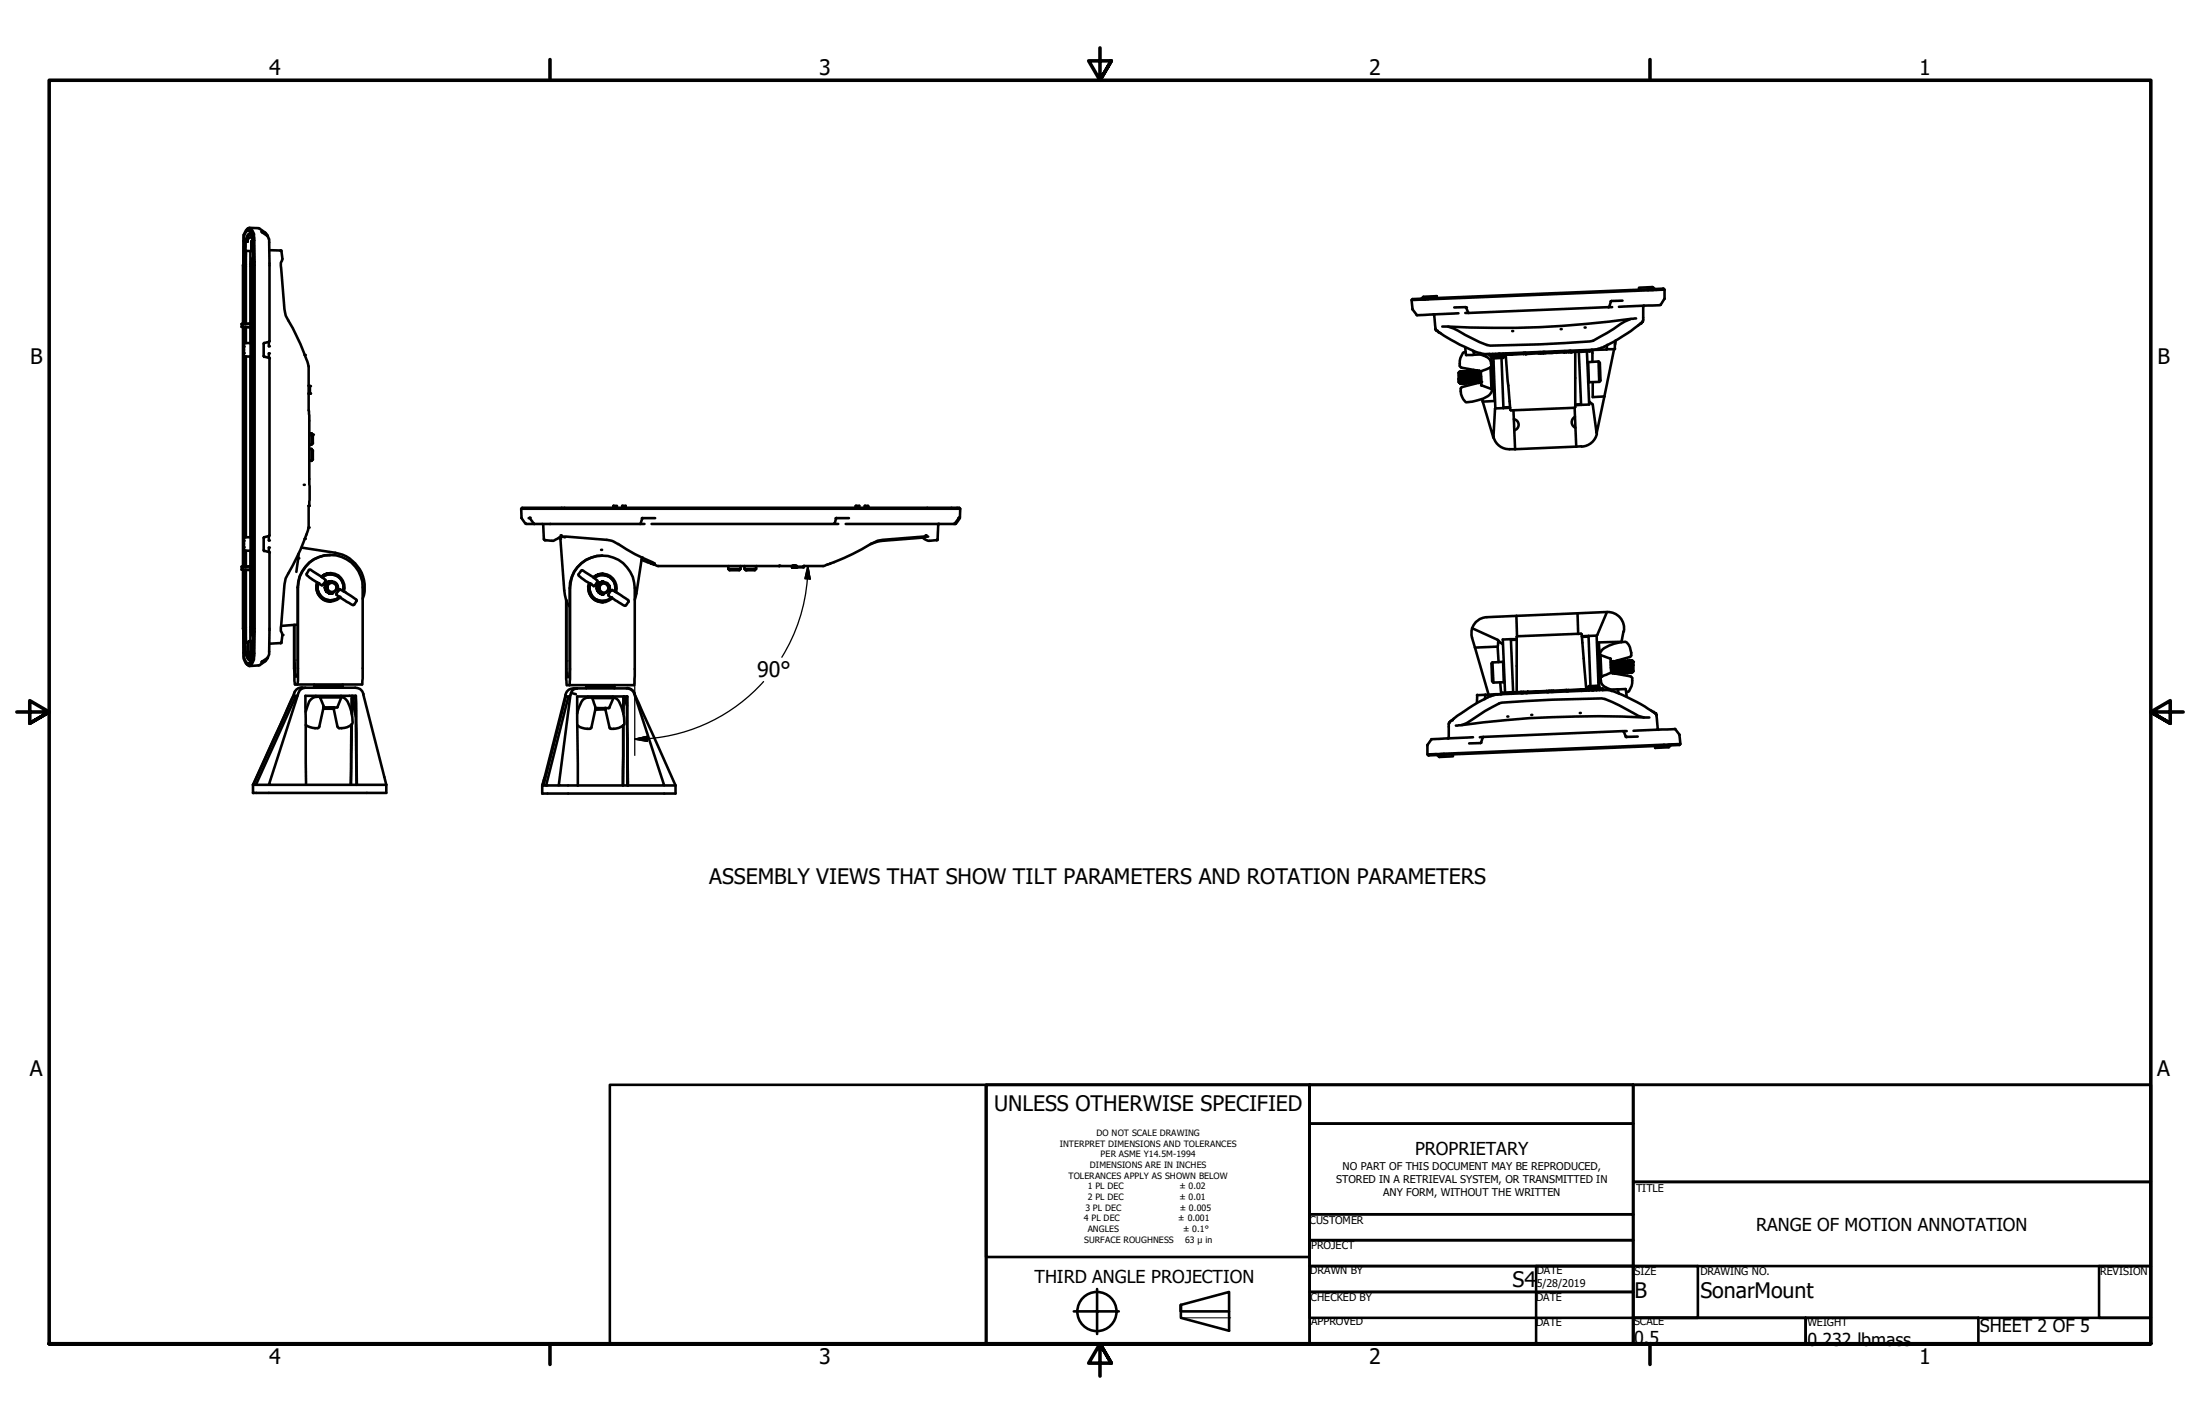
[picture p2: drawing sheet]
<svg xmlns="http://www.w3.org/2000/svg" width="432mm" height="279mm" viewBox="0 0 432 279" stroke-linecap="round" stroke-linejoin="round" font-family="sans-serif">
<!-- layer: Visible (ANSI) -->
<g fill="none" stroke="#000" stroke-width=".51">
<path d="M47.8 51.4l-.1 12.2M47.8 47.3a2.3 2.3 0 0 1 1-2.2 2.04 2.04 0 0 1 .9 2.2M48.1 47.5h.1M48.1 47.4v1.8v-1.7M48.1 47.4v1.2v-1.1M48.5 45l.4-.3a1.96 1.96 0 0 1 1 2v81.5a2.4 2.4 0 0 1-1 2.5l-.4-.4M48.6 47.3l-.5 .1M49 44.7a3.3 3.3 0 0 1 3.5 1.4M49.1 49.3v14.2h.2l-1.9 .1M49.3 45.7a.91 .91 0 0 0-.8 .8M49.3 47.4v1.8l.1-1.7M49.3 47.4v1.2l.1-1.1"/>
<path d="M49.3 45.7h-.2M49.3 49.2l.4 .1M49.4 45.9l-.2-.1a1.38 1.38 0 0 0-1 1.4v.2M49.4 47.5h.3M49.5 49.2h-1.4v14.4M49.6 46.4l-.4-.4a1.73 1.73 0 0 0-.9 1.4M49.7 46.9l-.5-.4-.6 .6v.3v-.2l-.1 .1M49.7 46.9l-.2 .5M49.7 47.3v80.7M49.7 47.3l-.4 .1M49.7 50.4l-.4 .8v12.4M51.3 45.4l.1 .1"/>
<path d="M51.4 45.5h.1M51.5 45.5l1.1 .9M52.4 46.1l.1 .1M52.5 46.2v.1M52.5 46.4h.1M52.6 46.4l.2 .5 .1 20M52.8 49.1h2.3l.1 .2 .2 1.5-.3 .8v.6l.7 8.4 .3 1.3a45.3 45.3 0 0 1 4.5 10l.2 26.2-.1 1-.1 .2-.1 4.4a44.9 44.9 0 0 1-4.4 9.8l-.3 1.3-.7 8.3v.7l.3 .8-.2 1.4-.1 .2-2.3 .1M282 58.5v-.4l-2.6 .1-.2 .4M316.1 59.1h.1M318.5 59l-2.2 .1-.6 1.2M322.7 59.9l-.2 .2M324.5 56.7v-.3l-.2-.1-2.6 .2v.3"/>
<path d="M325.8 59.9l-8 .3M325.9 59.8h.1M325.9 59.8l.8-1.2v-1.8l-.2-.2-49.3 2.1-.1 .2 .1 1.8 .9 1.1M326.7 56.8l-49.6 2.1M47.4 64.1l1.9 .1h-.2v3.1M47.4 64.1l1.7 .1M47.4 63.6h.9M47.4 63.6v.5M47.6 63.6v.5M47.7 64.1v47.1M47.8 63.6v-16.4a2.05 2.05 0 0 1 1-2.3 2.12 2.12 0 0 1 .9 2.3l.1 4.2v72.5l-.1 4.2a2.19 2.19 0 0 1-.9 2.4 2.11 2.11 0 0 1-1-2.4v-16.3M47.8 64.1v47.1"/>
<path d="M47.8 67.3v2.6zM47.8 67.3h1.3M47.8 69.9l1.3 .1M48.1 64.2v3.1M48.1 70v35.4M48.2 63.6l.1-14.4v14.4M48.2 64.2v3.1M48.2 70v35.4M48.3 64.2v3.1M48.3 70v35.4M49.1 67.3v2.7M49.1 63.6h.6h-.4"/>
<path d="M49.1 64.1l.6 .1-.4-.1M49.1 70v35.4M49.1 63.5l-.8 .1M49.3 63.6h-.2v.5h.2M49.3 64.1v47.1M49.7 67.3v2.6zM49.7 67.3h.1M49.7 69.9h.1M49.7 69.3h.1M49.7 68h.1M51.8 69.9v.1M51.8 67.3v2.5l1 .4v-.9"/>
<path d="M51.8 67.3l1-.2v.8M51.8 69.9h.1M51.8 67.3h.1M52.8 70.2l.2 .1M52.9 66.9l-.1 .1M52.9 70.4l-.1 34.7M60.6 75.7l.2 .1v1.4h-.2M278 61.8h.2M281.3 61.7l.2 .1M281.4 61.8l.3 2.8a27.3 27.3 0 0 0 9.3 4.8l1.4 .1M285.4 60.3h2.3l.6 1.1M286.3 61.5l-8.2 .3"/>
<path d="M286.3 74.3l.3 .9M286.3 74.3l.1 .7M286.3 74.3l.1 .6M286.4 74.9v.2M286.4 74.9v.1M286.4 75v.1M286.4 75h.1M286.4 73l.2 2.2M286.4 73l-.1 .2 .1 1.9M286.4 73l.1 .1M286.4 75l.2 .2M286.5 73.1l.3 1.9"/>
<path d="M286.5 73.1h.1M286.6 73.1l.2 1.9M286.6 75.2h.1M286.7 72.8l.3 2.4-.2-.2M286.7 72.8h.1M286.7 72.8l-.1 .3M286.8 72.8l.3 2.4 .1-.2M286.8 75l-.2 .2M286.8 72.8l.1 .3M286.8 75h.1M286.9 73.1l.3 1.9M286.9 73.1h.1"/>
<path d="M287 73.1l.2 1.9M287.1 72.8l.3 2.4M287.1 72.8h.1M287.1 72.8l-.1 .3M287.1 72.8l.4 2.4M287.1 72.8l.2 .3M287.2 75l.2 .2M287.3 73.1l.3 1.9M287.3 73.1l.3 1.8 .2 .3M287.4 75.2h.1M287.5 72.8l.3 2.4M287.5 72.8h.1"/>
<path d="M287.5 72.8l-.2 .3M287.5 72.8l.2 .3M287.6 68.3l.1 1.4M287.6 75l-.1 .2M287.6 75h.1M287.7 69.1l-.6 .1a3 3 0 0 0-.5 2.8l4 .8M287.7 60.3h.1M287.7 73.1l.2-.3 .3 2.4M287.7 73.1l.3 1.8M287.8 69.6v.1M287.9 72.8l.3 2.4M288 74.9l-.2 .3"/>
<path d="M288 72.8l.1 .2M288 74.9h.1M288 74.9l.2 .3M288.1 73l.3 1.9M288.1 73h.1M288.2 73l.2 1.9M288.2 75.2h.1M288.3 72.8l.3 2.4-.2-.3M288.3 72.8h.1M288.3 72.8l-.1 .2M288.4 72.8l.3 2.4 .1-.3M288.4 74.9l-.2 .3"/>
<path d="M288.4 72.8l.1 .2M288.4 74.9h.1M288.5 73l.3 1.9M288.5 73h.1M288.7 72.8l.3 2.4M288.7 72.8h.1M288.7 72.8l-.2 .2M288.7 72.8l.4 2.4M288.7 72.8l.2 .2M288.8 74.9l.2 .3M288.9 73l.3 1.9M288.9 73l.3 1.9 .2 .2"/>
<path d="M289 75.2h.1M289.1 72.8l.3 2.3M289.1 72.8h.1M289.1 72.8l-.2 .2M289.1 68.9l.2 .7M289.1 72.8l.2 .2M289.2 74.9l-.1 .3M289.2 74.9h.1M289.2 72.6l.2 .4M289.3 73l.3 1.9M289.4 75.1h.1M289.4 69.6h.1"/>
<path d="M289.5 72.7l.3 2.4M289.5 72.7l-.2 .3M289.6 74.9l-.2 .2M289.6 72.7l.1 .3M289.6 74.9h.1M289.6 74.9l.2 .2M289.7 73l.2 1.9M289.7 73h.1M289.8 73l.2 1.9M289.8 75.1h.1M289.9 72.7l.3 2.4-.2-.2M289.9 72.7h.1"/>
<path d="M289.9 72.7l-.1 .3M289.9 72.7l.4 2.4 .1-.2M289.9 74.9l.1 .2M289.9 74.9l-.1 .2M289.9 72.7l.2 .3M289.9 74.9h.1M290.1 73l.3 1.9M290.1 73h.1M290.1 75.1l-3.3 1a2.78 2.78 0 0 0 1 2.8 9.4 9.4 0 0 0 4.6-1.4l.4-.7 .1-.4M290.3 72.8l-.2 .2M290.4 72.8l.1 .2M290.4 74.9l.2 .2"/>
<path d="M290.5 73l.2 1.6M290.5 73l.2 1M290.5 75l-.2 .1M290.6 75.1l-.3-2.3 .3 2.3M290.6 75.1h.1M290.6 72.8l-.1 .2M290.6 72.8l.2 2.8M290.7 69.6a2.09 2.09 0 0 1 2 2.3l-.2 .2M290.7 74.9l-.1 .2M290.7 75.5l.1 .2M290.8 75.6l1.9 .7M290.9 78.3l.1 .5"/>
<path d="M291 78.8l2.1 7.1 .4-5.8M292.4 69.5l-4.6 .2M292.5 72.1l-1.9 .7M292.5 72.1l.2 4.2M292.7 71.2l.2 .1M292.7 69.7l.1 1.6M292.7 71.2l.2 5.2M292.7 76.3l.2 .1M292.9 69.5v.5M293 69.5h-.1M293.1 76.3l-.2 .1M293.1 70.2l.4 9.9h1.6"/>
<path d="M293.1 71h-.2l.2 5.6h.3M293.2 76.6l.2 2.1-2.4 .1M293.5 69.5l.1 .2M294.1 69.5v.2h-.5h-1.2v-.2M294.2 69.4h-.1M294.4 69.4h.1M294.7 70.2l.4 9.9M295 69.4v.3M295.1 69.4h-.1M295.3 70l-.3 .2-1.5 .1h-.3l-.3-.3M295.3 70h-2.4M295.3 69.7v.3"/>
<path d="M295.5 69.6l.9 10.8 .1 .1 12.6-.5M295.6 69.3v.3M296.2 69.4v.2l-1.2 .1h-.6v-.3M296.4 79.9h-1.3M296.5 69.4v.2l2.6-.1M299.1 69.4v.1M299.1 69.2v.3M299.4 69.2v.3l2.6-.2M302.1 69.3h-.1M302.1 69.1l-.1 .2M302.9 69v.1M303 69.1l-.1 .2h-.6v-.2"/>
<path d="M303.2 69v.1M303.2 69.1l.1 .2 1.8-.1M305.1 69v.2M305.1 69h.1M305.3 69l.1 .2h1.6M307 69.1v.1M307 68.9v.3M307.1 69.1v.1M307.1 68.9v.3M307.1 68.9h.1M307.3 68.9h.1M307.3 68.9l.1 .3 .5-.1 .1-.2"/>
<path d="M308 68.8v.1M308.3 68.8v.3l1.7-.1M309.2 69.1v10.8l-.1 .1M309.9 69l.4 10.4M310 69h.1M310 68.8v.2zM310.2 68.8l.1 .2h1.7M310.3 79.3l-1.1 .1M310.3 79.4l-1.1 .1M311.5 69l.4 10.4h-1.6M311.7 71.1l.1 3.9M311.7 71.1l-.1 .1"/>
<path d="M311.7 74.9l.1 .1M312 68.9v.1M312.1 68.7h-.1M312.1 68.7l-.1 .2M312.4 68.6l-20 .9M312.5 68.6v2.4M312.6 75v2.9l2.3-.1M313.8 70.9l.2 .3 .1 3.5-.2 .2M313.8 70.9l.1 4M313.8 70.9l-2.1 .2M313.9 74.9l-2.1 .1M314.9 77.8l-1.5 7.2-.8-5.6-.7-.7"/>
<path d="M315.4 68.5l-.1 .1M315.4 67.9l-.1 .6M315.5 67.7l-.2 .2M316.4 60.3l-28.8 1.1M316.8 68.5l-1.9 9.3M317 68.4l-4.6 .2M317 67.1l-.1 1.4M317.1 66.8l-.1 .8M320 62.6a11.2 11.2 0 0 0-3.3 1.9l-4 2.4-.7 .1a251.8 251.8 0 0 1-19.8 .8 40.9 40.9 0 0 1-6.9-3.3l-1.1-.4M321.1 62.5a197.1 197.1 0 0 1-38 1.6M322.5 60.1v2.6a.78 .78 0 0 1-.6 .8 35.3 35.3 0 0 1-7.3 4.6l-1.4 .5h-.8M322.5 60.1h.1"/>
<path d="M60.7 88.1h.5v2.3M60.7 90.4h.5M60.7 85h.5M61.2 88.1l.2 .3v1.8l-.2 .2M61.2 85l.2 .3v1.7l-.2 .2h-.5M61.2 85v2.2M102.3 99.8h86.2M120.3 99.6l.1-.3 .1 .3M120.5 99.3h.6v.3M122.1 99.6v-.3h.7v.3M122.2 99.3v.3M168 99.6v-.3h.1v.3"/>
<path d="M168.1 99.3h.6v.3M169.7 99.6v-.3h.7v.3M169.8 99.3v.3M293.2 85.9a3.1 3.1 0 0 0 3.1 2.2M296.3 88.1h1.1M296.4 80l-1.3 .1M297.1 80.5l.3 7.6M297.1 82.2a1.11 1.11 0 0 1 1 1.1 1.11 1.11 0 0 1-.9 1.1M309.1 80l.3 7.6M309.1 81.8a1.17 1.17 0 0 0-.6 1.1 1.17 1.17 0 0 0 .7 1M309.4 87.6l-12 .5M310.4 87.6h-1"/>
<path d="M313.4 85.1a3.2 3.2 0 0 1-3 2.5M47.4 111.8h1.9h-.2v14M47.4 111.8h.9M47.4 111.2h.9M47.4 111.2v.6M47.6 111.2v.6M47.7 111.8l.1 12.1M47.8 105.4v2.6zM47.8 105.4h1.3M47.8 108l1.3 .1M48.1 108.1v3.1M48.1 111.8v14.3h.6"/>
<path d="M48.2 111.8l.1 14.3v-14.3M48.2 108.1v3.1M48.3 108.1v3.1M48.3 111.8h.8M49.1 105.4v2.7M49.1 108.1v3h.2l-1.9 .1M49.1 111.2h.6h-.4M49.1 111.8h.6h-.4M49.1 111.1l-.8 .1M49.3 111.8v12.3l.4 .9M49.3 111.2h-.2v.6h.2M49.7 105.4v2.6z"/>
<path d="M49.7 105.4h.1M49.7 108h.1M49.7 106.1h.1M49.7 107.4h.1M51.8 108v.1M51.8 108h.1M51.8 105.4h.1M52.8 106v-.8l-1 .2v2.5l1 .4v-.9M52.8 108.3l.2 .1M52.9 108.5l-.1 19.9-.2 .6M58.6 108.6l-.4 3.6M59.2 107.4l6.6 1.1a6.8 6.8 0 0 1 5.4 9"/>
<path d="M60.6 111.8h.4l2.9 2v.2l-.6 .8a11.5 11.5 0 0 1-3.2-2.1zM62.4 114.4a2.59 2.59 0 0 0 1.1 3 2.59 2.59 0 0 0 3.1-.2 2.55 2.55 0 0 1-3.1 .2 2.55 2.55 0 0 1-1-3M63.2 113.3a2.53 2.53 0 0 1 3.1-.2 2.53 2.53 0 0 1 1 2.9M63.8 115.4l.3 .7 .9 .4a1.21 1.21 0 0 1-1.2-1.2 1.21 1.21 0 0 1 1.2-1.3 1.21 1.21 0 0 0-1.2 1.3 1.21 1.21 0 0 0 1.2 1.2 1.21 1.21 0 0 1-1.2-1.2 1.21 1.21 0 0 1 1.2-1.3 1.21 1.21 0 0 0-1.2 1.3 1.21 1.21 0 0 0 1.2 1.2 1.21 1.21 0 0 1-1.2-1.2 1.21 1.21 0 0 1 1.2-1.3 1.21 1.21 0 0 0-1.1 1.3 1.21 1.21 0 0 0 1.2 1.2M64 115.4l.4 .6M64.1 115.2l.1 .6M64.1 114.9v.6l.2 .5M64.2 114.4l.4-.3 .6-.1a1.21 1.21 0 0 0-1.3 1.3 1.21 1.21 0 0 0 1.3 1.2 1.21 1.21 0 0 1-1.3-1.2 1.21 1.21 0 0 1 1.2-1.3 1.21 1.21 0 0 0-1.2 1.3 1.21 1.21 0 0 0 1.2 1.2 1.24 1.24 0 0 1-1.2-.8 1.24 1.24 0 0 1 .3-1.3zM64.3 114.4a1.17 1.17 0 0 1 1.5-.1 1.17 1.17 0 0 1 .4 1.4 1.17 1.17 0 0 0-.8-1.4 1.02 1.02 0 0 1 .7 1.2 1.02 1.02 0 0 1-1.2 .8 1.02 1.02 0 0 1-.8-1.2zM64.8 108.9a6.3 6.3 0 0 0-6.4 6.4v16.7l-.1 .7h-.4l-.1-.7v-9.4M64.9 112.5a2.43 2.43 0 0 0-1.8 .7 2.75 2.75 0 0 1 3.3-.3 2.75 2.75 0 0 1 1.1 3.2M66.6 115.7l.1-.1 1.1 .6 2.1 1.4 .1 .2-.6 .9a10.7 10.7 0 0 1-3.4-2.1z"/>
<path d="M66.8 117.2a2.78 2.78 0 0 1-3.5 .4 2.78 2.78 0 0 1-1.1-3.3 2.86 2.86 0 0 0 2.7 3.7M102.4 101.6l-.1-1.8 .2-.2h85.8l.2 .2-.1 1.8M102.4 101.7l.7 1M102.4 101.6v.1M103.2 102.7h.1M103.3 102.8h23.2M103.8 101.7h.1M104 101.7l.9 1.1M104 101.6h.1M106.5 102.8l.1 .1M106.6 102.9l.2 3 1.8 .2 .9-.4a1.77 1.77 0 0 1 1.6-.4l8 .6 1.3 .3a47.9 47.9 0 0 0 8.1 4.4M107.9 102.8h.1"/>
<path d="M109.7 105.5l.4 .2M110 105.7l.7 10.1a6.2 6.2 0 0 0 1.1 3.3M111.1 117.7v15.5l.2 1.2h13.2l.1-1.7v-17.3a6.4 6.4 0 0 0-6.4-6.4 6.4 6.4 0 0 0-6.3 6.4v17.8l-.1 1.2M114 112l.2-.1 .2 .1 2.1 1.3 .8 .7-.7 1a11.4 11.4 0 0 1-3.1-2.2zM116.6 113.4a2.57 2.57 0 0 1 3-.2 2.57 2.57 0 0 1 1.1 2.9 2.54 2.54 0 0 0-1-2.9 2.54 2.54 0 0 0-3.1 .2M117.2 115.6l.4 .7 .8 .3M117.4 115.3l.2 .7M117.4 115.6l.4 .5M117.5 115.1a.78 .78 0 0 0 .2 1M117.7 114.6a1.17 1.17 0 0 1 1.5-.2 1.17 1.17 0 0 1 .4 1.4 1.15 1.15 0 0 0-.9-1.4 1.04 1.04 0 0 1 .7 1.4 1.04 1.04 0 0 1-1.4 .6 1.04 1.04 0 0 1-.5-1.4zM118.2 109a6.3 6.3 0 0 0-6.4 6.4v16.2l-.1 1.2h-.4l-.1-1.2v-13.7M118.2 112.6h-.6l-1.1 .7a2.76 2.76 0 0 1 3.3-.2 2.76 2.76 0 0 1 1.1 3.1"/>
<path d="M118.4 114.2a1.21 1.21 0 0 0-1.3 1.1 1.21 1.21 0 0 0 1.3 1.3 1.21 1.21 0 0 1-1.2-1.2 1.21 1.21 0 0 1 1.2-1.2 1.21 1.21 0 0 0-1.2 1.2 1.21 1.21 0 0 0 1.2 1.2 1.21 1.21 0 0 1-1.2-1.2 1.21 1.21 0 0 1 1.2-1.2 1.21 1.21 0 0 0-1.2 1.2 1.21 1.21 0 0 0 1.2 1.2 1.21 1.21 0 0 1-1.2-1.2 1.21 1.21 0 0 1 1.2-1.2 1.21 1.21 0 0 0-1.2 1.2 1.21 1.21 0 0 0 1.3 1.2 1.21 1.21 0 0 1-1.2-1.2 1.21 1.21 0 0 1 1.2-1.2 1.21 1.21 0 0 0-1.2 1.2 1.21 1.21 0 0 0 1.2 1.2 1.21 1.21 0 0 1-1.2-1.2 1.21 1.21 0 0 1 1.2-1.2M119.9 115.9l.2-.1 3.2 1.9 .1 .3-.5 .7-.2 .2-.5-.2-2.7-1.7-.1-.3zM120 117.3a2.55 2.55 0 0 1-3.2 .2 2.55 2.55 0 0 1-1-2.9 2.58 2.58 0 0 0 1.1 2.9 2.58 2.58 0 0 0 3.1-.2M120.1 117.4a2.77 2.77 0 0 1-3.4 .3 2.77 2.77 0 0 1-1.1-3.3 2.78 2.78 0 0 0 2.6 3.8M125.8 102.7l-.2 .1M125.9 109.9l3.2 1.2h27.1v.2l-.1-.2M126 101.7h.1M126 109.4l-1.1 7.1-.3 1.2M126 101.6h.1M127.9 102.8h36.6M128.6 101.7h-2.6l-.3 1M142.9 111.6l.3 .3h1.9l.3-.3"/>
<path d="M142.9 111.6h2.5M142.9 111.1v.5M145.4 111.1v.5M146.1 111.1v.5l.3 .3h1.7l.3-.3M146.1 111.6h2.3M148.5 111.1l-.1 .5M153 111l-.1 .1M155.4 111.3h.1M155.5 111.3h.1M155.5 111.1v.2M155.6 111.3h.1M155.6 111.1h-.2v.2"/>
<path d="M155.6 111.1v.2M155.7 111.3h.1M155.8 111.3h.1M155.8 111.1l-.1 .2M155.8 111.1v.2M155.9 111.3h.1M155.9 111.1l-.1 .2M155.9 111.1v.2M155.9 111.1l.1 .2M156 111.3h.1M156 111.1v.2M156 111.1l.1 .2"/>
<path d="M156.1 111.3h.1M156.1 111.1v.2M156.2 111.3h.1M163.8 102.7h-.1M164 101.7h.1M164.1 101.6h.1M164.1 101.7h2.5M164.1 101.7l-.3 1M166 102.8h21.5M181.5 105.3l-.2 .2-8.6 .7-1.7 .5M182.2 105.3l-9.3 .7a3.8 3.8 0 0 0-2 .7 39.3 39.3 0 0 1-8.5 4l-.7 .4h-4v.2h-1.5M184.1 102.8l-.1 .1"/>
<path d="M184.1 102.9l-.1 2.9-.2 .2a2.58 2.58 0 0 1-2.8-.5M184.3 102.8l-.1 .1M187.4 102.7h-.1M188.2 101.7l-.8 1M188.2 101.6v.1M188.2 101.5v.1M188.3 101.6h.1M188.4 101.7l-.9 1.1M47.8 128l.1 1a1.3 1.3 0 0 0 .9 1.2 1.97 1.97 0 0 0 .9-2.2M48.1 127.9v-1.2v1.3M48.1 127.9v-1.8v1.9M48.1 127.9h.1"/>
<path d="M48.1 128h.5M48.2 128v.3a1.39 1.39 0 0 0 1 1.2h.2M48.3 128v.1a1.05 1.05 0 0 0 1.1 1.2l.2-.3M48.5 128.8a.91 .91 0 0 0 .8 .9h-.2M48.5 128l.1 .1v-.1v.3l.4 .5h.1v-.8l.1 .8 .5-.3M49 125.8l-.2 .2v1.8l.2 .2M49.3 128h.4M49.3 126.1h.4M49.4 127.9l-.1-1.2v1.3M49.4 127.9l-.1-1.8v1.9M49.4 127.9h.3M49.7 125.8h-.8l-.2 .2v1.8l.2 .2h.3"/>
<path d="M51.4 129.9l-.1 .1M51.5 129.8h-.1M52.5 129.1v.1M52.5 129.2h-.1a3.2 3.2 0 0 1-3.4 1.5M52.6 129h-.1M52.6 129l-1.1 .8M57.7 122.6v8.5l.2 3.2h13.2l.1-1.2v-17.8a6.3 6.3 0 0 0-6.4-6.4 6.3 6.3 0 0 0-6.3 6.4v18.3l-.1 .7M58.4 122.6l-3.2 .2M59.3 134.9a2.01 2.01 0 0 0-1.8 1.8l-7.8 17.3M59.3 134.9h9.2a2.63 2.63 0 0 1 2.6 .7l.2 .5 4.5 17.9M59.9 134.9a1.62 1.62 0 0 0-1.5 1.6l-5.6 17.5h7.3M61.7 134.3v.3h5.5v-.3"/>
<path d="M61.7 134.9v-.3h5.5v.3M61.9 136.7h5.2M62 136.5l-.1 .2M62.9 136.8a1.72 1.72 0 0 0-2.2 .8l-.7 2M62.9 136.8l.6 2M62.9 136.8h4.1M63.2 134.6h.2M63.4 138.9l.2 .2 1.8-.1M63.5 138.8l-.9 3.9a3 3 0 0 1-2.6-.5M63.5 138.8h.3M63.5 138.8v.1M63.5 138.8h2.6"/>
<path d="M63.8 134.6h.4M65.4 134.6h.1M65.5 138.8l-2 .1M65.6 138.8l-.3 .2M66.3 138.7l-.2 .1M66.9 136.5l.2 .2M67 136.8l-.8 1.9M67.1 136.7l.3 .1a2.64 2.64 0 0 1 1.2 1.8 6.3 6.3 0 0 1 .5 3.5 2.94 2.94 0 0 1-2.7 .6l-.9-3.8M67.1 136.7l-.1 .1M69 136.5v3.4M69.1 137.1l.7 3.6M69.1 137.1v3.2"/>
<path d="M69.2 136.5l-.1 .6M69.2 136.9l.6 2.5M69.7 136.5l.3 17.5M69.7 136.9l.1 .4M112.1 136l-2.4 18.1h13.6M113.3 135.1a1.2 1.2 0 0 0-1.2 .9l.9 .2M115.1 134.4v.3h5.5v-.3M115.1 135.1v-.4h5.5v.4M115.3 136.8h5.1M115.4 136.7l-.1 .1M116.3 137a1.77 1.77 0 0 0-2.4 1.3l-.6 1.7M116.3 137l.6 1.9"/>
<path d="M116.3 137h4.1M116.8 139.1h.2M116.9 138.9l-.8 3.8-.3 .3h-.5a3.1 3.1 0 0 1-2-.7M116.9 138.9h2.6M116.9 134.7h.1M117.3 134.7h.3M117.3 138.9l-.5 .2M118.8 139l-1.8 .1M118.8 139l-1.6 .1-.3 .1h1.8l.2-.1M118.8 139l.1 .1M118.9 139.1h-1.9M119 134.7h.1"/>
<path d="M119.6 138.8l-.1 .1M120.3 136.7l.1 .1M120.4 136.8a2.09 2.09 0 0 1 1.6 1.9 9.1 9.1 0 0 1 .6 3.4l-.2 .1a3.3 3.3 0 0 1-2.7 .7l-.9-3.8M120.4 136.8v.2M120.4 137l-.8 1.9M122.4 136.7l-.1 3.1M122.4 136.8l.1-.1 .6 1.2M122.4 136.8v3.3M122.4 136.8l.7 1.6M123 135a1.62 1.62 0 0 1 1.5 1M123.1 136.8l-.1-.1 .1 17.4M124.5 136l8.1 18.1"/>
<path d="M288.9 125.2l.6 1.9M288.9 123.3l5.2 2.4M289.5 127.1l4.4-.2 .2 3M289.5 127.1l2.7 9.2M289.9 136.5v1.4M290 136.3l-.1 .1M291.5 137l-.1 .2M291.5 136.4v.6M291.6 136.3l-.1 .1M291.8 121.1a3.1 3.1 0 0 0-2.9 4M292.9 130l-.2 .2 .2 3.5 .2 .2M292.9 130l.2 3.9"/>
<path d="M294.4 133.9l.2 2.3M294.5 136.2l-1.6 .3a33.7 33.7 0 0 0-7.8 4.7 1.06 1.06 0 0 0-.7 .9l-.1 2.6M294.5 136.2l-4.5 .2M294.8 135.9h.1M295 126.4l-.9-.7-.1 1M295 129.9l.1 4M295 129.9l.1 .1M295 129.9l-2.1 .1M295.1 133.9h-2M295.3 133.7l-.2 .2M296.5 125.5h1.2M296.5 125.4h1.2"/>
<path d="M296.5 125.4l.5 10.4M296.5 125.4l-1.5 .1 .4 10.4M296.6 136.1l-.1-.3-1.3 .1-.4 .1-.1 .2M296.6 136.1h.1M296.9 135.9l1.7-.1v.2M296.9 135.9v.2M296.9 135.8v.1M297.6 120.8l-5.8 .3M297.6 120.8l.2 4.1M298.6 136h.1M298.9 136v-.2h.6l.1 .2M299.8 135.9v.1"/>
<path d="M299.8 135.7l1.7-.1 .1 .3M299.8 135.8v.2M299.8 135.7h.1M299.9 135.7h-.1M301.8 135.6v.1M301.9 135.6h1.7l.1 .2M301.9 135.6l-.1 .3M303.7 135.8h.1M303.9 135.8h.1M304.5 135.7v-.2l-.5 .1-.1 .2M304.8 135.7v.1M304.8 135.5v.3"/>
<path d="M304.8 135.5h.1M304.9 135.5l2.5-.1 .1 .2M307.8 135.6h.1M309.6 120.3l5.8-.2-2 4.7M309.6 120.3l-12 .5M309.6 120.3l.2 4.1M310.4 135.6l-.1-.3-2.5 .1-.1 .2M310.7 135.5h.1M311.2 135.3l.1 .2M311.3 135.3l-.8-10.8-.2-.2-12.5 .5-.1 .1v10.9M311.6 134.9v.4M311.8 124.8l1.6-.1 .4 10"/>
<path d="M311.8 124.9l-1.3 .1M311.8 124.8h-1.3M311.8 124.8l.4 9.8M311.8 135.5h.1M311.9 135.2l-.1 .2M312.5 135.4l-.1-.2h-.6l-1.1 .1v.2M313.2 135.2l.1 .2M313.3 135.4h.1M313.5 128.3h.3l.2 5.6h-.3M313.9 134.8l-.3-.2h-.2h-1.6l-.2 .3M313.9 134.8l-2.3 .1M313.9 134.8v.6"/>
<path d="M313.9 133.9v.9M313.9 135.4h.1M313.9 128.5l.2 5.1M313.9 128.5l-.1 .1M313.9 128.5h.2M314 133.5l.2 .1M314 128.5a2.16 2.16 0 0 1 1.8-1.8 7.1 7.1 0 0 1 3.4-.7 2.89 2.89 0 0 1 .9 2.8l-3.4 1M314.1 128.5l.2 4.3M314.1 128.5l1.9 .7M314.3 132.8l-.2 .2a1.86 1.86 0 0 0 1.1 1.9l1 .4M314.5 135.4a9.1 9.1 0 0 1 4.8 1.4l2.8 1.4 2.8 1.8 .2 .3 .3 2.7M314.5 135.3v-.2l-1.8 .1v.2"/>
<path d="M314.5 135.4l-20 .8M314.5 135.4h.1M314.6 135.4l4.5-.2 .2 1.5M315.4 120.1a3.2 3.2 0 0 1 3.3 3.8M316.1 129.2l.1 .1M316.1 129.3l.1 2.7M316.2 130.3l.2 1.6M316.2 130.9l.2 1M316.2 132l-1.9 .8M316.2 132l3.8 .7 .4 .3a3.2 3.2 0 0 1-.9 2.8h-.3M316.2 129.8l.3 2.3-.1-.2M316.2 129.8h.1"/>
<path d="M316.2 129.8v.1M316.3 129.8l.2 2.3M316.3 129.8l.2 .2 .2 1.9M316.4 131.9l-.1 .1M316.6 129.7l.3 2.4M316.6 129.7l-.1 .3 .3 1.9M316.6 129.8l-.2 .1M316.6 129.7h.1M316.7 129.7l.3 2.4M316.7 129.7l.2 .3M316.7 131.9h.1M316.7 131.9l-.1 .2"/>
<path d="M316.8 131.9l.1 .2M316.9 130l.3 1.9M316.9 130l.2 1.9M316.9 132.1h.1M317.1 129.7l.2 2.4M317.1 129.7h.1M317.1 129.7l-.2 .3M317.1 129.7l.3 2.4M317.1 131.9h.1M317.1 129.7l.1 .3M317.1 131.9l-.1 .2M317.2 131.9l.1 .2"/>
<path d="M317.2 130l.3 1.9M317.2 130h.1M317.3 130l.3 1.9M317.3 132.1h.1M317.4 129.7l.4 2.4-.2-.2M317.4 129.7h.1M317.4 129.7l-.1 .3M317.5 135.3h.1M317.5 129.7l.3 2.4 .1-.3M317.5 129.5l-.1 .2M317.5 131.9h.1M317.5 129.7l.1 .3"/>
<path d="M317.5 131.9l-.1 .2M317.6 135.3l.2 .8M317.6 130l.3 1.8M317.6 130h.1M317.7 130l.2 1.8M317.8 129.7l.3 2.4M317.8 129.7h.1M317.8 129.7l-.1 .3M317.9 129.7l.3 2.4M317.9 129.7l.2 .3 .2 1.8M317.9 131.8l.2 .3M318.1 132.1h.1"/>
<path d="M318.2 129.7l.3 2.4M318.2 129.7l-.1 .2 .3 1.9M318.2 129.7h.1M318.3 125.9l-4.5 .1 .1 2.5M318.3 129.7l.3 2.4M318.3 125.9v.1M318.3 129.7l.2 .2M318.3 131.8l-.1 .3M318.3 131.8h.1M318.4 131.8l.1 .3M318.5 129.9l.3 1.9M318.5 129.9l.2 1.9"/>
<path d="M318.5 132.1h.1M318.6 129.7l.3 2.4M318.6 129.7l.4 2.4M318.6 123.9l-.3 2M318.6 129.7l-.1 .2M318.7 131.8h.1M318.7 129.7l.1 .2M318.7 131.8l-.1 .3M318.8 131.8l.1 .3M318.8 129.9l.3 1.9M318.8 129.9h.1M318.9 129.9l.3 1.9"/>
<path d="M318.9 132.1h.1M319 129.7l.3 2.4-.1-.3M319 129.7h.1M319 129.7l-.1 .2M319.1 129.7l.2 2.3 .2-.2M319.1 131.8h.1M319.1 129.7l.1 .2M319.1 131.8l-.1 .3M319.2 129.9l.3 1.9M319.2 129.9h.1M319.3 129.9l.2 1.9M319.4 129.7l.3 2.3"/>
<path d="M319.4 129.7l.4 2.3M319.4 129.7l-.1 .2M319.5 129.7l.2 .2 .2 1.9M319.5 131.8l.2 .2M319.7 132h.1M319.8 129.6l.3 2.4M319.8 129.6l-.1 .3 .2 1.9M319.8 129.6h.1M319.8 129.6l.4 2.4M319.8 129.6l.2 .3M319.9 131.8l.2 .2M319.9 131.8h.1"/>
<path d="M319.9 131.8l-.1 .2M320 129.9l.4 1.9M320 129.9l.3 1.9M320.1 132h.1M320.2 129.7l.2 2.2M320.2 129.6v.1M320.2 129.6l.1 .1M320.2 129.6l-.2 .3M320.3 129.7l.2 .9M320.3 131.8h.1M320.3 129.7l.1 .2M320.3 131.8l-.1 .2"/>
<path d="M320.4 131.8v.1M320.4 129.9l.1 .7M320.4 129.9h.1l.1 1.8-.2 .2M320.5 129.9v.1zM320.5 130v.6M49.7 154v1.6h26.1v-1.6M49.7 154h3.1M49.7 154l7.9-17.5h.5l-7.9 17.5M60.1 154l-.2-17.5h9.9l.2 17.5M60.1 154h9.9M69 142.2l-.2 11.8M69 142.1l-.1 11.9"/>
<path d="M70 154h5.8M106.4 154.1h.1M106.4 154.1v1.6h26.2v-1.6M106.7 154.1h-.2l4.6-18.1a1.56 1.56 0 0 1 1.5-.9h10.4a1.62 1.62 0 0 1 1.7 1.5l5.7 17.5h-7.1M106.7 154.1l4.4-17.4h.5l-4.4 17.4M106.7 154.1h3M106.9 152.6l-.5 1.5M113.4 154.1l-.1-17.4h9.8l.2 17.4M122.3 142.4l-.1 11.7M122.4 142.3l-.1 11.8M130.4 154.1h2.2M284.4 144.8l-.2 .1"/>
<path d="M285.2 148v.4l-2.7 .1-.2-.4M289.1 144.7l-8.1 .3M290.7 145.8h.1M291.2 144.6l-.6 1.2-2.2 .1M318.6 143.5l.1 .1M318.7 143.5l.5 1.1 2.2-.1M319.2 144.6h.1M319.3 143.4l-28.9 1.3M322.6 140.8l-1-.3-2.3-1.3a19 19 0 0 0-4.9-2.2 270.1 270.1 0 0 0-19.9 .9l-.3 .1a39.7 39.7 0 0 0-6.3 3.9l-1 .3M323.7 140.8a211.2 211.2 0 0 0-37.9 1.6M325.4 143l.1 .2M327.7 146.2l-.1 .4-2.7 .1-.1-.3"/>
<path d="M328.7 143.1l-8.1 .3M328.7 143l.1 .1M328.8 143.1l.8 1 .2 1.9-.2 .2-49.2 2-.2-.2v-1.8l.8-1.2M329.8 146l-49.6 2"/>
<circle cx="65.2" cy="115.3" r=".9"/>
<circle cx="118.5" cy="115.4" r=".91"/>
</g>
<g fill="#000">
<circle cx="48.1" cy="47.5" r=".25"/>
<circle cx="48.1" cy="47.4" r=".25"/>
<circle cx="48.2" cy="47.1" r=".25"/>
<circle cx="49.3" cy="47.4" r=".25"/>
<circle cx="49.4" cy="47.5" r=".25"/>
<circle cx="51.4" cy="45.5" r=".25"/>
<circle cx="55.1" cy="49.1" r=".25"/>
<circle cx="47.8" cy="68" r=".25"/>
<circle cx="47.8" cy="69.3" r=".25"/>
<circle cx="52.8" cy="67.9" r=".25"/>
<circle cx="52.8" cy="69.3" r=".25"/>
<circle cx="59.8" cy="69.7" r=".25"/>
<circle cx="60.6" cy="75.7" r=".25"/>
<circle cx="60.8" cy="77.2" r=".25"/>
<circle cx="60.8" cy="75.8" r=".25"/>
<circle cx="282" cy="64.9" r=".25"/>
<circle cx="286.6" cy="75.2" r=".25"/>
<circle cx="287" cy="75.2" r=".25"/>
<circle cx="287.2" cy="75" r=".25"/>
<circle cx="287.3" cy="73.1" r=".25"/>
<circle cx="287.7" cy="60.3" r=".25"/>
<circle cx="287.9" cy="72.8" r=".25"/>
<circle cx="288.6" cy="75.2" r=".25"/>
<circle cx="288.8" cy="74.9" r=".25"/>
<circle cx="288.9" cy="73" r=".25"/>
<circle cx="289.5" cy="72.7" r=".25"/>
<circle cx="290.2" cy="75.1" r=".25"/>
<circle cx="290.4" cy="74.9" r=".25"/>
<circle cx="290.5" cy="73" r=".25"/>
<circle cx="290.7" cy="74.9" r=".25"/>
<circle cx="292.4" cy="69.7" r=".25"/>
<circle cx="292.9" cy="69.7" r=".25"/>
<circle cx="293.6" cy="69.7" r=".25"/>
<circle cx="294.1" cy="69.7" r=".25"/>
<circle cx="294.4" cy="69.7" r=".25"/>
<circle cx="295.3" cy="70" r=".25"/>
<circle cx="295.6" cy="69.6" r=".25"/>
<circle cx="296.2" cy="69.6" r=".25"/>
<circle cx="296.5" cy="69.6" r=".25"/>
<circle cx="296.8" cy="65" r=".25"/>
<circle cx="299.1" cy="69.5" r=".25"/>
<circle cx="299.4" cy="69.5" r=".25"/>
<circle cx="299.5" cy="69.5" r=".25"/>
<circle cx="302" cy="69.3" r=".25"/>
<circle cx="302.3" cy="69.3" r=".25"/>
<circle cx="302.4" cy="69.3" r=".25"/>
<circle cx="302.9" cy="69.3" r=".25"/>
<circle cx="303.3" cy="69.3" r=".25"/>
<circle cx="305" cy="69.2" r=".25"/>
<circle cx="305.4" cy="69.2" r=".25"/>
<circle cx="306.3" cy="64.6" r=".25"/>
<circle cx="307.4" cy="69.2" r=".25"/>
<circle cx="307.9" cy="69.1" r=".25"/>
<circle cx="308.3" cy="69.1" r=".25"/>
<circle cx="308.4" cy="69.1" r=".25"/>
<circle cx="310" cy="69" r=".25"/>
<circle cx="310.1" cy="68.8" r=".25"/>
<circle cx="310.3" cy="69" r=".25"/>
<circle cx="311" cy="64.3" r=".25"/>
<circle cx="321.9" cy="63.5" r=".25"/>
<circle cx="59.6" cy="95.1" r=".25"/>
<circle cx="60.6" cy="80.5" r=".25"/>
<circle cx="60.6" cy="99.3" r=".25"/>
<circle cx="61.2" cy="85" r=".25"/>
<circle cx="61.4" cy="85.3" r=".25"/>
<circle cx="47.8" cy="106.1" r=".25"/>
<circle cx="47.8" cy="107.4" r=".25"/>
<circle cx="52.8" cy="106" r=".25"/>
<circle cx="52.8" cy="107.4" r=".25"/>
<circle cx="58.5" cy="109.5" r=".25"/>
<circle cx="59.8" cy="105.7" r=".25"/>
<circle cx="60.6" cy="103.5" r=".25"/>
<circle cx="62.5" cy="114.4" r=".25"/>
<circle cx="63.4" cy="114.7" r=".25"/>
<circle cx="65" cy="116.5" r=".25"/>
<circle cx="65" cy="114" r=".25"/>
<circle cx="65.1" cy="116.5" r=".25"/>
<circle cx="65.2" cy="116.5" r=".25"/>
<circle cx="66.5" cy="115.8" r=".25"/>
<circle cx="66.6" cy="117.1" r=".25"/>
<circle cx="103.9" cy="101.6" r=".25"/>
<circle cx="106.9" cy="106" r=".25"/>
<circle cx="110" cy="105" r=".25"/>
<circle cx="110.1" cy="105.3" r=".25"/>
<circle cx="110.7" cy="105.4" r=".25"/>
<circle cx="115.9" cy="114.6" r=".25"/>
<circle cx="116.8" cy="114.9" r=".25"/>
<circle cx="118" cy="107.9" r=".25"/>
<circle cx="118.2" cy="112.6" r=".25"/>
<circle cx="118.2" cy="118.2" r=".25"/>
<circle cx="118.4" cy="116.6" r=".25"/>
<circle cx="118.5" cy="116.6" r=".25"/>
<circle cx="118.5" cy="114.2" r=".25"/>
<circle cx="119.9" cy="115.9" r=".25"/>
<circle cx="120" cy="117.2" r=".25"/>
<circle cx="126" cy="109.4" r=".25"/>
<circle cx="127.8" cy="110.6" r=".25"/>
<circle cx="128.3" cy="110.7" r=".25"/>
<circle cx="142.9" cy="111.6" r=".25"/>
<circle cx="146.1" cy="111.6" r=".25"/>
<circle cx="148.4" cy="111.6" r=".25"/>
<circle cx="153" cy="111" r=".25"/>
<circle cx="155.5" cy="111.3" r=".25"/>
<circle cx="155.5" cy="111.1" r=".25"/>
<circle cx="155.6" cy="111.3" r=".25"/>
<circle cx="155.6" cy="111.1" r=".25"/>
<circle cx="155.7" cy="111.1" r=".25"/>
<circle cx="155.7" cy="111.3" r=".25"/>
<circle cx="155.8" cy="111.3" r=".25"/>
<circle cx="155.8" cy="111.1" r=".25"/>
<circle cx="155.9" cy="111.3" r=".25"/>
<circle cx="155.9" cy="111.1" r=".25"/>
<circle cx="156" cy="111.1" r=".25"/>
<circle cx="156" cy="111.3" r=".25"/>
<circle cx="156.1" cy="111.3" r=".25"/>
<circle cx="156.1" cy="111.1" r=".25"/>
<circle cx="156.2" cy="111.1" r=".25"/>
<circle cx="156.2" cy="111.3" r=".25"/>
<circle cx="156.3" cy="111.3" r=".25"/>
<circle cx="157.7" cy="111.1" r=".25"/>
<circle cx="181.3" cy="105.5" r=".25"/>
<circle cx="181.7" cy="105" r=".25"/>
<circle cx="181.7" cy="105.3" r=".25"/>
<circle cx="183.8" cy="106" r=".25"/>
<circle cx="184.1" cy="102.8" r=".25"/>
<circle cx="48.1" cy="128" r=".25"/>
<circle cx="48.2" cy="128.3" r=".25"/>
<circle cx="49.2" cy="128.8" r=".25"/>
<circle cx="49.3" cy="128" r=".25"/>
<circle cx="55.1" cy="126.2" r=".25"/>
<circle cx="55.4" cy="124.6" r=".25"/>
<circle cx="65.4" cy="139" r=".25"/>
<circle cx="116.8" cy="134.7" r=".25"/>
<circle cx="116.8" cy="139.1" r=".25"/>
<circle cx="116.9" cy="139.1" r=".25"/>
<circle cx="118.8" cy="138.9" r=".25"/>
<circle cx="296.5" cy="135.8" r=".25"/>
<circle cx="296.5" cy="135.9" r=".25"/>
<circle cx="296.8" cy="136.1" r=".25"/>
<circle cx="296.9" cy="135.8" r=".25"/>
<circle cx="298.5" cy="135.8" r=".25"/>
<circle cx="299" cy="135.8" r=".25"/>
<circle cx="299.5" cy="135.8" r=".25"/>
<circle cx="303.6" cy="135.6" r=".25"/>
<circle cx="304" cy="135.6" r=".25"/>
<circle cx="304.5" cy="135.5" r=".25"/>
<circle cx="304.9" cy="135.5" r=".25"/>
<circle cx="307.4" cy="135.4" r=".25"/>
<circle cx="307.8" cy="135.4" r=".25"/>
<circle cx="310.1" cy="139.9" r=".25"/>
<circle cx="310.3" cy="135.3" r=".25"/>
<circle cx="310.4" cy="135.3" r=".25"/>
<circle cx="310.7" cy="135.3" r=".25"/>
<circle cx="311.2" cy="135.3" r=".25"/>
<circle cx="311.3" cy="135.3" r=".25"/>
<circle cx="311.6" cy="134.9" r=".25"/>
<circle cx="312.4" cy="135.2" r=".25"/>
<circle cx="312.7" cy="135.2" r=".25"/>
<circle cx="313.2" cy="135.2" r=".25"/>
<circle cx="313.3" cy="135.2" r=".25"/>
<circle cx="313.9" cy="134.8" r=".25"/>
<circle cx="313.9" cy="135.1" r=".25"/>
<circle cx="314.5" cy="135.1" r=".25"/>
<circle cx="316.2" cy="129.9" r=".25"/>
<circle cx="316.4" cy="131.9" r=".25"/>
<circle cx="316.5" cy="130" r=".25"/>
<circle cx="316.9" cy="132.1" r=".25"/>
<circle cx="317.8" cy="132.1" r=".25"/>
<circle cx="317.9" cy="131.8" r=".25"/>
<circle cx="318.1" cy="129.9" r=".25"/>
<circle cx="318.6" cy="129.7" r=".25"/>
<circle cx="319.3" cy="132.1" r=".25"/>
<circle cx="319.5" cy="131.8" r=".25"/>
<circle cx="319.7" cy="129.9" r=".25"/>
<circle cx="320.2" cy="129.6" r=".25"/>
<circle cx="320.5" cy="129.9" r=".25"/>
<circle cx="324.5" cy="139.7" r=".25"/>
<circle cx="324.9" cy="140" r=".25"/>
<circle cx="49.7" cy="154" r=".25"/>
<circle cx="49.7" cy="155.6" r=".25"/>
<circle cx="284.9" cy="141.4" r=".25"/>
<circle cx="295.8" cy="140.6" r=".25"/>
<circle cx="300.5" cy="140.3" r=".25"/>
<circle cx="319.2" cy="144.6" r=".25"/>
</g>
<!-- layer: Border (ANSI) -->
<path d="M107.9 11.7v4M215.9 9.4v6.3l-2.2-3.8h4.4l-2.2 3.8 2.2-3.8M323.8 11.7v4M3.3 139.7h6.4l-3.9-2.2v4.4l3.9-2.2-3.9 2.2M428.5 139.7h-6.4l3.9-2.2v4.4l-3.9-2.2 3.9 2.2M9.7 263.7v-248h412.4v248h-412.4h412.4M107.9 263.7v4M218.1 267.5l-2.2-3.8 2.2 3.8h-4.4l2.2-3.8v6.3M323.8 263.7v4" fill="none" stroke="#000" stroke-width=".7"/>
<!-- layer: Title (ANSI) -->
<g fill="none" stroke="#000" stroke-width=".51">
<path d="M119.7 212.9h73.8v50.8h-73.8zM193.5 212.9v33.7h63.5v-33.7h63.5v50.8h-63.5v-50.8zM193.5 212.9h63.5v50.8h-63.5zM193.5 212.9h228.6v50.8h-228.6zM257 212.9h63.5v7.6h-63.5zM320.5 212.9h101.6v19h-101.6zM257 238.3h63.5v5h-63.5zM257 220.5h63.5v17.8h-63.5zM320.5 231.9h101.6v16.5h-101.6zM215.3 252.9v4.4h-4.5M219.6 257.3h-4.3v4.4M231.8 256l9.4-2.5v7.6l-9.4-2.5v-2.6v1.3h9.4"/>
<path d="M257 253.5h63.5v5.1h-63.5zM257 248.4h63.5v5.1h-63.5zM257 243.3h63.5v5.1h-63.5zM301.5 248.4h19v15.3h-19zM320.5 258.6h33.9v5.1h-33.9zM320.5 248.4h12.7v10.2h-12.7zM320.5 258.6h101.6v5.1h-101.6zM354.4 258.6h33.9v5.1h-33.9zM412 248.4h10.1v10.2h-10.1z"/>
<circle cx="215.3" cy="257.3" r="3.8"/>
</g>
<!-- layer: 0 -->
<path d="M231.8 258.6h9.8" fill="none" stroke="#000" stroke-width=".2"/>
<!-- layer: Dimension (ANSI) -->
<path d="M152.6 111.1h9.1M158.6 111.1l.4 2.5-1-.1zM158.6 111.1a34 34 0 0 1-5.1 17.9M124.6 132.8v15.4M149.9 133.7a34 34 0 0 1-22.8 11.2M124.6 145l2.5-.5v1zM127.1 145h-2.5" fill="none" stroke="#000" stroke-width=".25"/>
<path d="M158.6 111.1l.4 2.5zM158.6 111.1l.4 2.5-1-.1zM124.6 145l2.5-.5zM124.6 145l2.5-.5v1z" fill="#000" stroke="#000" stroke-width=".25"/>
<g font-size="4.2">
<text x="52.8" y="14.7">4</text>
<text x="160.8" y="14.7">3</text>
<text x="268.7" y="14.7">2</text>
<text x="376.7" y="14.7">1</text>
<text x="5.9" y="71.4">B</text>
<text x="423.5" y="71.4">B</text>
<text x="148.6" y="132.9">90°</text>
<text x="139.2" y="173.4">ASSEMBLY VIEWS THAT SHOW TILT PARAMETERS AND ROTATION PARAMETERS</text>
<text x="5.8" y="211.1">A</text>
<text x="423.4" y="211.1">A</text>
<text x="195.1" y="217.9">UNLESS OTHERWISE SPECIFIED</text>
<text x="296.9" y="252.5">S4</text>
<text x="320.8" y="254.6">B</text>
<text x="333.8" y="254.6">SonarMount</text>
<text x="52.8" y="267.7">4</text>
<text x="160.8" y="267.7">3</text>
<text x="268.7" y="267.7">2</text>
<text x="376.7" y="267.7">1</text>
</g>
<g font-size="3.5">
<text x="277.7" y="226.6">PROPRIETARY</text>
<text x="344.7" y="241.5">RANGE OF MOTION ANNOTATION</text>
<text x="203.1" y="251.7">THIRD ANGLE PROJECTION</text>
<text x="320.7" y="263.7">0.5</text>
<text x="388.6" y="261.4">SHEET 2 OF 5</text>
<text x="354.8" y="264">0.232 lbmass</text>
</g>
<g font-size="2.1">
<text x="262.3" y="232">STORED IN A RETRIEVAL SYSTEM, OR TRANSMITTED IN</text>
<text x="263.5" y="229.6">NO PART OF THIS DOCUMENT MAY BE REPRODUCED,</text>
<text x="321.1" y="233.8">TITLE</text>
<text x="271.5" y="234.6">ANY FORM, WITHOUT THE WRITTEN</text>
<text x="257" y="240.2">CUSTOMER</text>
<text x="257.4" y="245.1">PROJECT</text>
<text x="257.2" y="250">DRAWN BY</text>
<text x="301.6" y="250">DATE</text>
<text x="320.8" y="250.2">SIZE</text>
<text x="333.8" y="250.2">DRAWING NO.</text>
<text x="412.2" y="250.2">REVISION</text>
<text x="257.2" y="255.2">CHECKED BY</text>
<text x="301.5" y="255.3">DATE</text>
<text x="301.6" y="252.5">5/28/2019</text>
<text x="257.4" y="260">APPROVED</text>
<text x="301.5" y="260.1">DATE</text>
<text x="320.7" y="260">SCALE</text>
<text x="354.8" y="260.2">WEIGHT</text>
</g>
<g font-size="1.7">
<text x="208" y="225">INTERPRET DIMENSIONS AND TOLERANCES</text>
<text x="215.2" y="222.9">DO NOT SCALE DRAWING</text>
<text x="216" y="227.1">PER ASME Y14.5M-1994</text>
<text x="209.7" y="231.3">TOLERANCES APPLY AS SHOWN BELOW</text>
<text x="213.5" y="233.4">1 PL DEC</text>
<text x="213.9" y="229.2">DIMENSIONS ARE IN INCHES</text>
<text x="231.5" y="233.4">± 0.02</text>
<text x="212.7" y="239.6">4 PL DEC</text>
<text x="213" y="237.6">3 PL DEC</text>
<text x="213.5" y="235.5">2 PL DEC</text>
<text x="231.3" y="239.6">± 0.001</text>
<text x="231.5" y="235.5">± 0.01</text>
<text x="231.6" y="237.6">± 0.005</text>
<text x="212.8" y="243.8">SURFACE ROUGHNESS</text>
<text x="213.5" y="241.7">ANGLES</text>
<text x="232.2" y="241.7">± 0.1°</text>
<text x="232.6" y="243.8">63 µ in</text>
</g>
</svg>
